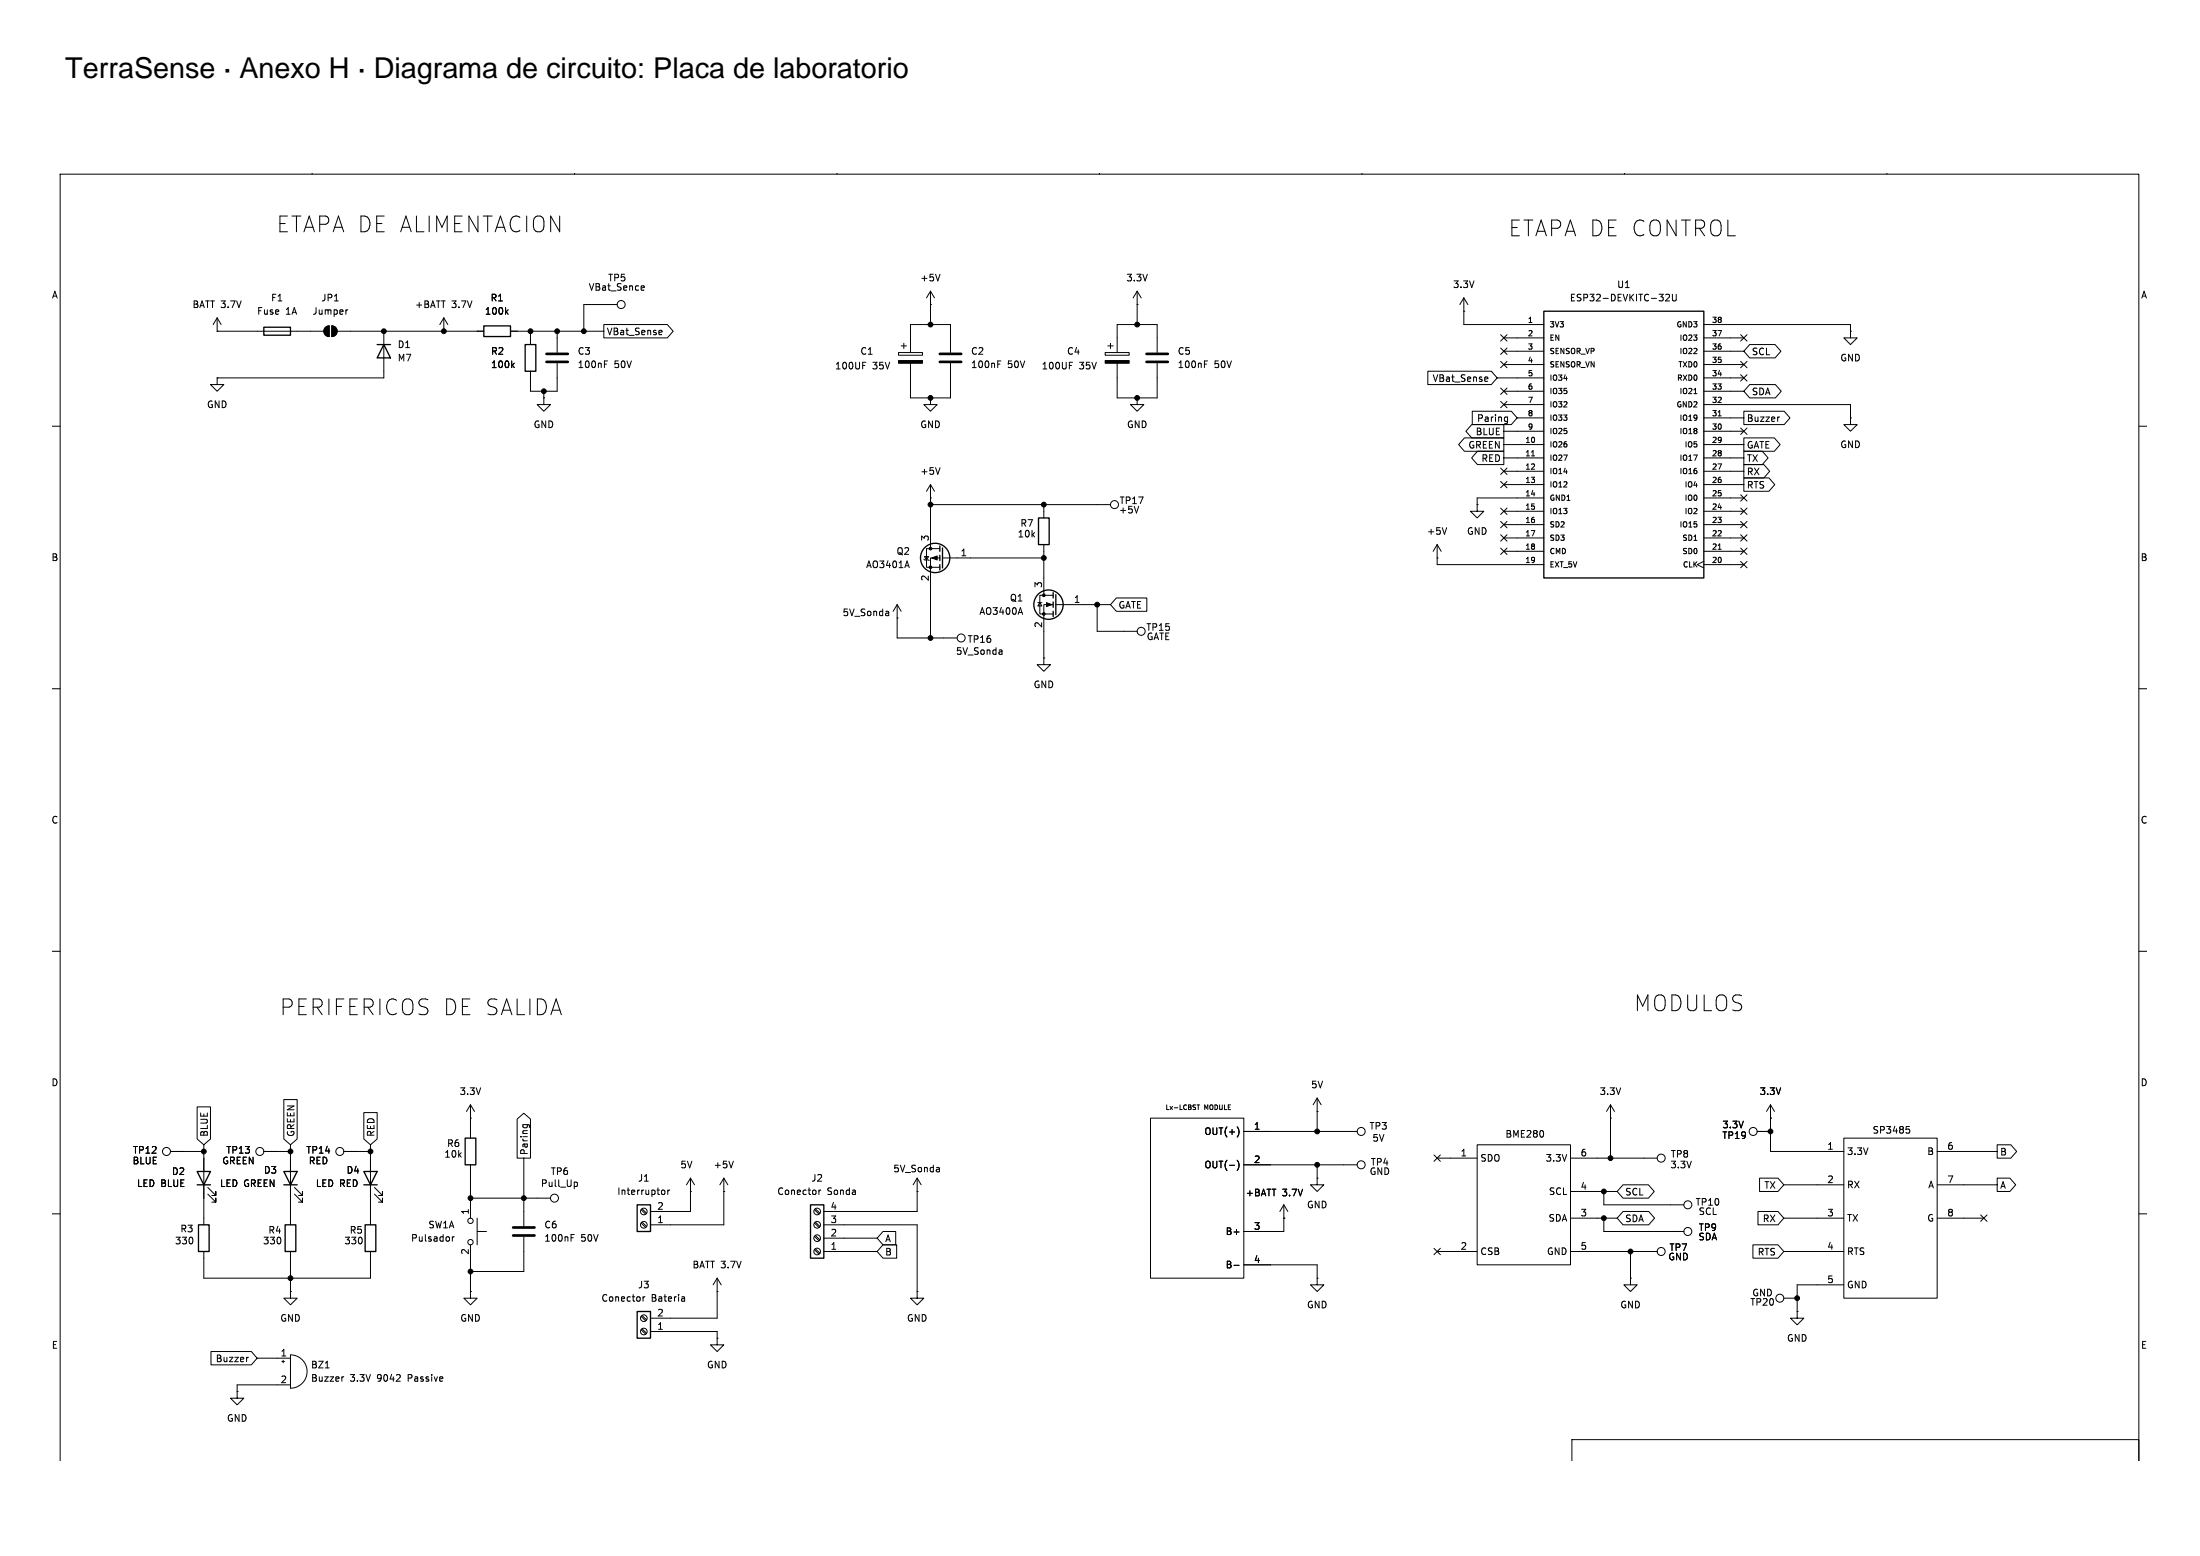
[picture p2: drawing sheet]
<svg xmlns="http://www.w3.org/2000/svg" width="594mm" height="420mm" viewBox="0 0 594 420" stroke-linecap="round" stroke-linejoin="round" font-family="sans-serif">
<g fill="none" stroke="#000" stroke-width=".27">
<path d="M84.3 46.8v.2M155.1 46.8v.2M226 46.8v.2M296.9 46.8v.2M367.7 46.8v.2M438.6 46.8v.2M509.5 46.8v.2M173.4 77.1l.5 .1 .1 .4-.9 .1M173.9 78.3h-.5M251.2 78.6v9M251.2 78.6l-1 1.8M251.2 78.6l1.1 1.8"/>
<path d="M253.8 74l-.6 1.8M307 78.6l-1 1.8M307 78.6l1.1 1.8M307 78.6v9M449.7 79.6l.7-.2 .4 .5-1.1 1.3h1.1M451.5 79.4v1.5l.4 .3 .5-.1 .2-.2v-1.5M58.6 89.4h.1M58.6 89.4h28.8M58.6 85.8l-1 1.8M58.6 85.8l1.1 1.8M58.6 85.8v3.6M87.9 88.4l1-.4v2.8a1.44 1.44 0 0 1-1.4-.8 1.44 1.44 0 0 1 .4-1.6z"/>
<path d="M89.6 88a1.44 1.44 0 0 1 1.4 1.4 1.44 1.44 0 0 1-1.4 1.4zM91 89.4h39.6M93.9 83.6l-.4 .2M103.6 89.4v12.6h-45M119.8 89.4h.1M119.8 85.8l-1 1.8M119.8 85.8l1.1 1.8M119.8 85.8v3.6M136.7 84.1l.5 .7M137.2 83.6l-.7 .7M137.8 89.4h25.2M138.3 98.5l.5 .7"/>
<path d="M138.8 98l-.6 .7M143.2 89.4v3.6M150.4 89.4v5.8M150.4 98v7.6h-7.2v-5.4M163 87.6h17.2l1.6 1.8-1.6 1.8h-17.2zM163.2 98.3h.6M163.2 97.4h.8M166.6 82.2h-9v7.2M178.2 89.2h.5l.1 .4-.9 .2M178.7 90.3l-.5 .1M232.9 97.8h.9M242.6 95.2h6.5v.7h-6.5z"/>
<path d="M243.3 93.4h1.5M244 92.6v1.5M245.8 95.2v-7.6h10.8v7.6M245.8 98v9.4h10.8v-9.4M251.2 82.2h.1M269.4 98.3h.6M269.4 97.4h.8M288.7 97.8h.9M298.4 95.2h6.5v.7h-6.5zM299.1 93.4h1.5M299.8 92.6v1.5M301.6 95.2v-7.6h10.8v7.6"/>
<path d="M301.6 98v9.4h10.8v-9.4M307 82.2h.1M325.2 98.3h.6M325.2 97.4h.8M395.2 84h.1M395.2 80.4l-1 1.8M395.2 80.4l1.1 1.8M395.2 80.4v7.2h21.6M405.2 93.9l1.7 1.8M405.2 90.3l1.7 1.8M405.2 97.5l1.7 1.8M406 91.2h10.8"/>
<path d="M406 94.8h10.8M406 98.4h10.8M406.9 93.9l-1.7 1.8M406.9 90.3l-1.7 1.8M406.9 97.5l-1.7 1.8M460 87.6h39.6v1.8M460 91.2h10.8M460 94.8h10.8M460 98.4h10.8M470 90.3l1.7 1.8M470 97.5l1.7 1.8M471.7 90.3l-1.7 1.8"/>
<path d="M471.7 97.5l-1.7 1.8M472.4 93h6.9l1.5 1.8-1.5 1.8h-6.9l-1.6-1.8zM499.6 89.4v1.8h1.8l-1.8 1.8-1.8-1.8h1.8M499.6 89.4h.1M14.1 115h2.1M58.6 102v1.8h1.8l-1.8 1.8-1.8-1.8h1.8M58.6 102h.1M146.8 107.4v1.8h1.8l-1.8 1.8-1.8-1.8h1.8M146.8 107.4h.1M146.8 105.6v1.8M251.2 107.4v1.8h1.8l-1.8 1.8-1.8-1.8h1.8M251.2 107.4h.1"/>
<path d="M307 107.4v1.8h1.8l-1.8 1.8-1.8-1.8h1.8M307 107.4h.1M385.5 100.2h17.2l1.5 1.8-1.5 1.8h-17.2zM395.4 118.2h10.6v3.6h-10.6l-1.6-1.8zM397.4 114.6h8.6v3.6h-8.6l-1.6-1.8zM397.5 111h10.6l1.5 1.8-1.5 1.8h-10.6zM401.1 101.8h.5l.1 .4-.8 .2M401.6 102.9l-.5 .1M404.2 102h12.6M405.2 104.7l1.7 1.8M405.2 108.3l1.7 1.8M406 105.6h10.8"/>
<path d="M406 109.2h10.8M406 116.4h10.8M406.5 112.6h.5M406.9 104.7l-1.7 1.8M406.9 108.3l-1.7 1.8M407 112.6v1.4l-.1 .3-.5 .1M407 113.7l-.5 .1M409.6 112.8h7.2M457.4 106.3h.8M460 102h10.8M460 105.6h10.8M460 109.2h39.6v3.6"/>
<path d="M460 112.8h10.8M460 116.4h10.8M463.9 112.3h.8M470 101.1l1.7 1.8M470 115.5l1.7 1.8M470.8 111h10.9l1.6 1.8-1.6 1.8h-10.9zM470.8 118.2h8.3l1.5 1.8-1.5 1.8h-8.3zM471.7 101.1l-1.7 1.8M471.7 115.5l-1.7 1.8M472.4 103.8h7l1.5 1.8-1.5 1.8h-7l-1.6-1.8zM480.5 112.6h-.4M499.6 112.8v1.8h1.8l-1.8 1.8-1.8-1.8h1.8"/>
<path d="M499.6 112.8h.1M577.5 115h2.2M251.2 134.4h.1M251.2 136.2h48.6M251.2 130.8v17.3M251.2 130.8l-1 1.8M251.2 130.8l1.1 1.8M253.8 126.2l-.6 1.8M281.8 136.2v3.6M307.4 136.7l-.6 1.8M398.8 136.2v1.8h1.8l-1.8 1.8-1.8-1.8h1.8M398.8 136.2h.1"/>
<path d="M398.9 121.8h7.1v3.6h-7.1l-1.6-1.8zM405.2 137.1l1.7 1.8M405.2 126.3l1.7 1.8M405.2 129.9l1.7 1.8M406 120h10.8M406 123.6h10.8M406 127.2h10.8M406 130.8h10.8M406 138h10.8M406.9 137.1l-1.7 1.8M406.9 126.3l-1.7 1.8M406.9 129.9l-1.7 1.8"/>
<path d="M413.5 123.1h.8M416.8 134.4h-18v1.8M460 120h10.8M460 123.6h10.8M460 127.2h10.8M460 130.8h10.8M460 134.4h10.8M460 138h10.8M470 133.5l1.7 1.8M470 137.1l1.7 1.8M470.8 121.8h5l1.6 1.8-1.6 1.8h-5zM470.8 125.4h5.4l1.6 1.8-1.6 1.8h-5.4z"/>
<path d="M470.8 129h6.8l1.6 1.8-1.6 1.8h-6.8zM471.7 133.5l-1.7 1.8M471.7 137.1l-1.7 1.8M244.9 151.4l.6 1.8M249.4 151l1.5 .3M249.6 150.2h1.1l-.5 .9zM253.8 148.1h-3.6v5h3.6M253.8 150.6h-2.6v21.6M254.5 150.6h27.3M281.8 147v13.7M388 150.6h.1M388 147l-1 1.8"/>
<path d="M388 147l1.1 1.8M388 147v5.4h28.8M390.6 142.4l-.6 1.8M405.2 140.7l1.7 1.8M405.2 144.3l1.7 1.8M405.2 147.9l1.7 1.8M406 141.6h10.8M406 145.2h10.8M406 148.8h10.8M406.9 140.7l-1.7 1.8M406.9 144.3l-1.7 1.8M406.9 147.9l-1.7 1.8"/>
<path d="M460 151.5l-1.8 .9 1.8 .9M460 141.6h10.8M460 145.2h10.8M460 148.8h10.8M460 152.4h10.8M463.9 148.3h.8M470 151.5l1.7 1.8M470 144.3l1.7 1.8M470 140.7l1.7 1.8M470 147.9l1.7 1.8M471.7 151.5l-1.7 1.8M471.7 144.3l-1.7 1.8"/>
<path d="M471.7 140.7l-1.7 1.8M471.7 147.9l-1.7 1.8M239.9 165.1l.1 1.1M240 166.1l-.2 .1M240 165.4l-.2 .1M242.2 166.8h.1M242.2 163.2v9h16.2M242.2 163.2l-1 1.8M242.2 163.2l1.1 1.8M270.5 175.5l.1 1.1M270.6 176.5l-.2 .1M270.6 175.9h-.2"/>
<path d="M275.5 164l.6 1.8M280.2 162.7h1.1M280.8 162.7l.5 .9h-1.1zM281.8 177.6v1.8h1.8l-1.8 1.8-1.8-1.8h1.8M281.8 177.6h.1M284.4 160.7h-3.6v5h3.6M284.4 163.2h-2.6v14.4M285.1 163.2h14.7M296.2 163.2v7.2h10.8M301.4 161.4h8.2v3.6h-8.2l-1.6-1.8zM14.1 185.9h2.1M577.5 185.9h2.2"/>
<path d="M14.1 256.8h2.1M577.5 256.8h2.2M53.2 298.8h3.6v8.6l-1.8 1.6-1.8-1.6zM76.6 296.8h3.6v10.6l-1.8 1.6-1.8-1.6zM127 298.2v9M127 298.2l-1 1.8M127 298.2l1.1 1.8M323.2 298.2h.7M323.5 298.2v1.3M355.6 296.4l-1 1.8M355.6 296.4l1.1 1.8M355.6 296.4v9"/>
<path d="M434.8 298.2l-1 1.8M434.8 298.2l1.1 1.8M434.8 298.2v14.4M478 298.2v12.6h19.8M478 298.2l-1 1.8M478 298.2l1.1 1.8M46 310.8h9M55 309v21.6M71.2 310.8h7.2M78.4 309v21.6M92.8 310.8h7.2M98.2 300.3h3.6v7.1l-1.8 1.6-1.8-1.6z"/>
<path d="M100 309v21.6M127 301.8h.1M127 314.4v14.4M139.6 302.1l1.8-1.6 1.8 1.6v10.5h-3.6zM141.2 303.6h1.4l.3 .1 .1 .5M141.3 303.6l-.1 .5M141.4 312.6v18.4M142.3 303.6l.1 .5M155.2 319.1l.5 .1 .2 .2-.1 .7-.6 .2M186.4 318v9h-10.8M186.4 318l-1 1.8M186.4 318l1.1 1.8"/>
<path d="M195.4 318l-1 1.8M195.4 318l1.1 1.8M195.4 318v12.6h-19.8M198 313.4l-.6 1.8M247.6 318v9h-25.2M247.6 318l-1 1.8M247.6 318l1.1 1.8M253.5 315.2l.1 1.1M253.6 316.2l-.1 .1M253.6 315.5l-.1 .1M310.6 301.8h25.2v43.2h-25.2zM334 313.2a2.06 2.06 0 0 1 0 2.7"/>
<path d="M334.1 304.3a2.12 2.12 0 0 1 0 2.5M335.8 305.4h30.6M335.8 314.4h30.6M355.6 300h.1M355.6 318v1.8h1.8l-1.8 1.8-1.8-1.8h1.8M355.6 318h.1M355.6 314.4v3.6M387.2 311.7l1.7 1.8M388 312.6h10.8M388.9 311.7l-1.7 1.8M398.8 309h25.2v32.4h-25.2zM416.7 305.5v1.1"/>
<path d="M424 312.6h23.4M434.8 301.8h.1M438.2 319.8h6.9l1.5 1.8-1.5 1.8h-6.9l-1.6-1.8zM474.4 305.4h3.6M475.1 318h5l1.5 1.8-1.5 1.8h-5zM478 301.8h.1M481.6 319.8h16.2M497.8 307.2h25.2v43.2h-25.2zM514.7 304.1h.9M514.9 304.8h.4l.3 .3v.6l-.7 .2M523 310.8h16.2M523 319.8h16.2"/>
<path d="M539.2 309h3.7l1.6 1.8-1.6 1.8h-3.7zM539.2 318h3.5l1.5 1.8-1.5 1.8h-3.5zM14.1 327.6h2.1M55 337.8v7.2h45v-7.2M56.1 322.3l2.2 2.2v-1.1v1.1h-1.1M56.1 320.5l2.2 2.2v-1.1v1.1h-1.1M78.4 337.8v10.8M79.5 322.3l2.2 2.2v-1.1v1.1h-1.1M79.5 320.5l2.2 2.2v-1.1v1.1h-1.1M101.1 322.3l2.2 2.2v-1.1v1.1h-1.1M101.1 320.5l2.2 2.2v-1.1v1.1h-1.1M122.1 333.8v1.2"/>
<path d="M122.6 333.8l-.5 .4M127 336v12.6M127 323.4h21.6M128.8 332.4h2.6M128.8 328.8v7.2M141.4 333.8v9.4h-14.4M154.2 334.1h.6M154.2 333.2h.8M173.1 330.1l1.2 1.2M173.1 326.5l1.2 1.2M173.4 329.9l1.2 1.2M173.4 326.3l1.2 1.2"/>
<path d="M178.9 321.2l.5 .1 .1 .3-.1 .7-.5 .1M180.3 321.2v1.2M180.8 321.2l-.5 .4M186.4 321.6h.1M195.4 321.6h.1M219.9 337.3l1.2 1.2M219.9 333.7l1.2 1.2M219.9 330.1l1.2 1.2M219.9 326.5l1.2 1.2M220.2 337.1l1.2 1.2M220.2 333.5l1.2 1.2M220.2 329.9l1.2 1.2"/>
<path d="M220.2 326.3l1.2 1.2M221.1 321.2v1.2M221.6 321.2l-.5 .4M222.4 337.8h14.4M222.4 334.2h14.4M222.4 330.6h25.2v18M238.4 336h3.7v3.6h-3.7l-1.6-1.8zM238.4 332.4h3.4v3.6h-3.4l-1.6-1.8zM247.6 321.6h.1M346.6 328.8h.1M346.6 325.2v7.2h-10.8M346.6 325.2l-1 1.8"/>
<path d="M346.6 325.2l1.1 1.8M387.2 336.9l1.7 1.8M388 337.8h10.8M388.9 336.9l-1.7 1.8M424 337.8h23.4M424 328.8h12.6M424 321.6h12.6M433 328.8v3.6h21.6M433 321.6v3.6h21.6M438.2 327h7l1.5 1.8-1.5 1.8h-7l-1.6-1.8zM440.2 337.8v7.2M473.3 336h6.8l1.5 1.8-1.5 1.8h-6.8z"/>
<path d="M474.7 327h5.4l1.5 1.8-1.5 1.8h-5.4zM481.6 337.8h16.2M481.6 328.8h16.2M523 328.8h12.6M534.8 327.9l1.7 1.8M536.5 327.9l-1.7 1.8M577.5 327.6h2.2M78.4 348.6v1.8h1.8l-1.8 1.8-1.8-1.8h1.8M78.4 348.6h.1M127 348.6v1.8h1.8l-1.8 1.8-1.8-1.8h1.8M127 348.6h.1M173.1 358.9l1.2 1.2"/>
<path d="M173.1 355.3l1.2 1.2M173.4 358.7l1.2 1.2M173.4 355.1l1.2 1.2M173.6 350v1.2M174.1 350l-.5 .4M175.6 359.4h18v1.8M184.2 350h.4l.2 .3v.9M184.8 351.1l-.6 .1M184.8 350.5h-.6M193.6 348.6h.1M193.6 345v10.8h-18M193.6 345l-1 1.8"/>
<path d="M193.6 345l1.1 1.8M247.6 348.6v1.8h1.8l-1.8 1.8-1.8-1.8h1.8M247.6 348.6h.1M333.2 341.5h1.3M335.8 341.4h19.8v3.6M355.6 345v1.8h1.8l-1.8 1.8-1.8-1.8h1.8M355.6 345h.1M440.2 345v1.8h1.8l-1.8 1.8-1.8-1.8h1.8M440.2 345h.1M481.6 350.4h3.6M485.2 354v1.8h1.8l-1.8 1.8-1.8-1.8h1.8M485.2 354h.1"/>
<path d="M497.8 346.8h-12.6v7.2M57 364.8h10.9l1.5 1.8-1.5 1.8h-10.9zM64 375.6v1.8h1.8l-1.8 1.8-1.8-1.8h1.8M64 375.6h.1M67.1 366.4h-.4M69.4 366.6h9M76.1 367.5h.7M76.5 367.1v.8M78.4 365.7a4.5 4.5 0 0 1 4.5 4.5 4.5 4.5 0 0 1-4.5 4.5zM78.4 373.8h-14.4v1.8M87.8 369.2h1.1M92.8 371.6l-.3 .1"/>
<path d="M193.6 361.2v1.8h1.8l-1.8 1.8-1.8-1.8h1.8M193.6 361.2h.1M16.2 394.2v-347.2h561.3v347.2v-5.6h-153.1v5.6"/>
<circle cx="167.7" cy="82.2" r="1.08"/>
<circle cx="300.9" cy="136.2" r="1.08"/>
<circle cx="259.5" cy="172.2" r="1.08"/>
<circle cx="308.1" cy="170.4" r="1.08"/>
<circle cx="44.9" cy="310.8" r="1.08"/>
<circle cx="70.2" cy="310.8" r="1.08"/>
<circle cx="91.8" cy="310.8" r="1.08"/>
<circle cx="367.5" cy="305.4" r="1.08"/>
<circle cx="367.5" cy="314.4" r="1.08"/>
<circle cx="448.5" cy="312.6" r="1.08"/>
<circle cx="473.4" cy="305.4" r="1.08"/>
<circle cx="127" cy="329.5" r=".72"/>
<circle cx="127" cy="335.3" r=".72"/>
<circle cx="149.7" cy="323.4" r="1.08"/>
<circle cx="173.8" cy="330.6" r=".9"/>
<circle cx="173.8" cy="327" r=".9"/>
<circle cx="220.6" cy="327" r=".9"/>
<circle cx="220.6" cy="330.6" r=".9"/>
<circle cx="220.6" cy="334.2" r=".9"/>
<circle cx="220.6" cy="337.8" r=".9"/>
<circle cx="448.5" cy="337.8" r="1.08"/>
<circle cx="455.7" cy="325.2" r="1.08"/>
<circle cx="455.7" cy="332.4" r="1.08"/>
<circle cx="173.8" cy="355.8" r=".9"/>
<circle cx="173.8" cy="359.4" r=".9"/>
<circle cx="480.6" cy="350.4" r="1.08"/>
</g>
<g fill="none" stroke="#000" stroke-width=".36">
<path d="M71.2 88.3h7.2v2.2h-7.2zM101.8 93h3.6M103.6 93l1.8 3.6h-3.6zM130.6 88h7.2v2.8h-7.2zM141.8 93h2.9v7.2h-2.9zM416.8 84h43.2v72h-43.2zM280.4 139.8h2.9v7.2h-2.9zM253.8 147.4v1.4M253.8 149.9v1.4M253.8 152.4v1.4M254.5 147.9v5.4M284.4 160v1.4"/>
<path d="M284.4 162.5v1.4M284.4 165v1.4M285.1 160.5v5.4M53.2 316.2h3.6l-1.8 3.6zM53.2 319.8h3.6M76.6 316.2h3.6l-1.8 3.6zM76.6 319.8h3.6M98.2 316.2h3.6l-1.8 3.6zM98.2 319.8h3.6M125.6 307.2h2.9v7.2h-2.9zM53.6 330.6h2.9v7.2h-2.9zM77 330.6h2.9v7.2h-2.9z"/>
<path d="M98.6 330.6h2.9v7.2h-2.9zM172 325.2h3.6v7.2h-3.6zM218.8 325.2h3.6v14.4h-3.6zM172 354h3.6v7.2h-3.6z"/>
<circle cx="252.5" cy="150.6" r="4"/>
<circle cx="283.1" cy="163.2" r="4"/>
</g>
<g fill="#000" stroke="#000" stroke-width=".27">
<path d="M87.9 88.4l1-.4v2.8a1.44 1.44 0 0 1-1.4-.8 1.44 1.44 0 0 1 .4-1.6zM89.6 88a1.44 1.44 0 0 1 1.4 1.4 1.44 1.44 0 0 1-1.4 1.4zM242.6 97.3h6.5v.7h-6.5zM298.4 97.3h6.5v.7h-6.5zM251.6 150.6l1.4-.5v1zM282.6 162.7l1.4 .5-1.4 .5z"/>
<circle cx="103.6" cy="89.4" r=".65"/>
<circle cx="119.8" cy="89.4" r=".65"/>
<circle cx="143.2" cy="89.4" r=".65"/>
<circle cx="150.4" cy="89.4" r=".65"/>
<circle cx="157.6" cy="89.4" r=".65"/>
<circle cx="251.2" cy="87.6" r=".65"/>
<circle cx="307" cy="87.6" r=".65"/>
<circle cx="146.8" cy="105.6" r=".65"/>
<circle cx="251.2" cy="107.4" r=".65"/>
<circle cx="307" cy="107.4" r=".65"/>
<circle cx="251.2" cy="136.2" r=".65"/>
<circle cx="281.8" cy="136.2" r=".65"/>
<circle cx="251.2" cy="153.1" r=".36"/>
<circle cx="251.2" cy="148.1" r=".36"/>
<circle cx="281.8" cy="150.6" r=".65"/>
<circle cx="251.2" cy="172.2" r=".65"/>
<circle cx="281.8" cy="160.7" r=".36"/>
<circle cx="281.8" cy="165.7" r=".36"/>
<circle cx="296.2" cy="163.2" r=".65"/>
<circle cx="55" cy="310.8" r=".65"/>
<circle cx="78.4" cy="310.8" r=".65"/>
<circle cx="100" cy="310.8" r=".65"/>
<circle cx="355.6" cy="305.4" r=".65"/>
<circle cx="355.6" cy="314.4" r=".65"/>
<circle cx="434.8" cy="312.6" r=".65"/>
<circle cx="478" cy="305.4" r=".65"/>
<circle cx="127" cy="323.4" r=".65"/>
<circle cx="141.4" cy="323.4" r=".65"/>
<circle cx="433" cy="328.8" r=".65"/>
<circle cx="433" cy="321.6" r=".65"/>
<circle cx="440.2" cy="337.8" r=".65"/>
<circle cx="78.4" cy="345" r=".65"/>
<circle cx="127" cy="343.2" r=".65"/>
<circle cx="485.2" cy="350.4" r=".65"/>
</g>
<path d="M147.6 95.5h5.7M147.6 97.7h5.7M253.8 95.5h5.7M253.8 97.7h5.7M309.6 95.5h5.7M309.6 97.7h5.7M138.6 331.3h5.7M138.6 333.5h5.7" fill="none" stroke="#000" stroke-width=".72"/>
<text font-size="7.8" x="17.6" y="21.2">TerraSense · Anexo H · Diagrama de circuito: Placa de laboratorio</text>
<g font-size="5.9">
<text x="74.7" y="63.1">ETAPA DE ALIMENTACION</text>
<text x="407.3" y="64.1">ETAPA DE CONTROL</text>
<text x="75.5" y="274.4">PERIFERICOS DE SALIDA</text>
<text x="441.2" y="273.3">MODULOS</text>
</g>
<g font-size="2.6">
<text x="13.9" y="80.9">A</text>
<text x="578" y="80.9">A</text>
<text x="13.8" y="151.7">B</text>
<text x="577.8" y="151.7">B</text>
<text x="13.8" y="222.6">C</text>
<text x="577.8" y="222.6">C</text>
<text x="13.8" y="293.5">D</text>
<text x="577.8" y="293.5">D</text>
<text x="13.8" y="364.3">E</text>
<text x="577.9" y="364.3">E</text>
</g>
<g font-size="2.5">
<text x="164" y="76.2">TP5</text>
<text x="248.3" y="76.2">+5V</text>
<text x="304" y="76.2">3.3V</text>
<text x="51.8" y="83.4">BATT 3.7V</text>
<text x="73.1" y="81.6">F1</text>
<text x="86.6" y="81.6">JP1</text>
<text x="111.9" y="83.4">+BATT</text>
<text x="121.9" y="83.4">3.7V</text>
<text x="132.3" y="81.6">R1</text>
<text x="158.8" y="78.7">VBat_Sence</text>
<text x="392.2" y="78">3.3V</text>
<text x="423.7" y="81.6">ESP32-DEVKITC-32U</text>
<text x="436.5" y="78">U1</text>
<text x="69.3" y="85.2">Fuse</text>
<text x="77.1" y="85.2">1A</text>
<text x="84.2" y="85.2">Jumper</text>
<text x="130.8" y="85.2">100k</text>
<text x="107.2" y="94.2">D1</text>
<text x="163.7" y="90.8">VBat_Sense</text>
<text x="107.2" y="97.8">M7</text>
<text x="132.4" y="96">R2</text>
<text x="132.4" y="99.6">100k</text>
<text x="155.8" y="96">C3</text>
<text x="155.8" y="99.6">100nF</text>
<text x="165.8" y="99.6">50V</text>
<text x="225.3" y="100">100UF</text>
<text x="232.2" y="96">C1</text>
<text x="235.6" y="100">35V</text>
<text x="262" y="96">C2</text>
<text x="262" y="99.6">100nF</text>
<text x="272" y="99.6">50V</text>
<text x="281.1" y="100">100UF</text>
<text x="288" y="96">C4</text>
<text x="291.4" y="100">35V</text>
<text x="317.8" y="96">C5</text>
<text x="317.8" y="99.6">100nF</text>
<text x="327.8" y="99.6">50V</text>
<text x="472.9" y="96.2">SCL</text>
<text x="496.7" y="97.8">GND</text>
<text x="386.7" y="103.4">VBat_Sense</text>
<text x="472.9" y="107">SDA</text>
<text x="55.7" y="110.4">GND</text>
<text x="143.9" y="115.8">GND</text>
<text x="248.3" y="115.8">GND</text>
<text x="304.1" y="115.8">GND</text>
<text x="398.3" y="117.8">BLUE</text>
<text x="398.7" y="114.2">Paring</text>
<text x="471.5" y="114.2">Buzzer</text>
<text x="396.3" y="121.4">GREEN</text>
<text x="399.8" y="125">RED</text>
<text x="471.5" y="125">TX</text>
<text x="471.5" y="121.4">GATE</text>
<text x="496.7" y="121.2">GND</text>
<text x="248.3" y="128.4">+5V</text>
<text x="471.5" y="128.6">RX</text>
<text x="302.1" y="136.3">TP17</text>
<text x="471.5" y="132.2">RTS</text>
<text x="275.4" y="142.5">R7</text>
<text x="302" y="138.9">+5V</text>
<text x="250.9" y="146.2" transform="rotate(-90 250.9 146.2)">3</text>
<text x="274.6" y="145.3">10k</text>
<text x="385.1" y="144.6">+5V</text>
<text x="395.9" y="144.6">GND</text>
<text x="233.7" y="153.6">AO3401A</text>
<text x="241.9" y="150">Q2</text>
<text x="259.2" y="150.2">1</text>
<text x="250.9" y="157" transform="rotate(-90 250.9 157)">2</text>
<text x="281.5" y="158.8" transform="rotate(-90 281.5 158.8)">3</text>
<text x="227.4" y="166.6">5V_Sonda</text>
<text x="264.3" y="166.2">AO3400A</text>
<text x="272.5" y="162.6">Q1</text>
<text x="289.8" y="162.8">1</text>
<text x="301.9" y="164.6">GATE</text>
<text x="261.1" y="173.8">TP16</text>
<text x="281.5" y="169.6" transform="rotate(-90 281.5 169.6)">2</text>
<text x="309.3" y="170.6">TP15</text>
<text x="309.5" y="173.1">GATE</text>
<text x="258" y="177">5V_Sonda</text>
<text x="278.9" y="186">GND</text>
<text x="124" y="295.8">3.3V</text>
<text x="353.9" y="294">5V</text>
<text x="431.8" y="295.8">3.3V</text>
<text x="475" y="295.8">3.3V</text>
<text x="338.4" y="305">1</text>
<text x="369.6" y="305.2">TP3</text>
<text x="464.9" y="304.8">3.3V</text>
<text x="35.7" y="311.7">TP12</text>
<text x="56.4" y="307" transform="rotate(-90 56.4 307)">BLUE</text>
<text x="60.9" y="311.7">TP13</text>
<text x="79.8" y="307" transform="rotate(-90 79.8 307)">GREEN</text>
<text x="82.5" y="311.7">TP14</text>
<text x="101.4" y="307" transform="rotate(-90 101.4 307)">RED</text>
<text x="120.6" y="309.9">R6</text>
<text x="142.8" y="311.9" transform="rotate(-90 142.8 311.9)">Paring</text>
<text x="325.1" y="306.6">OUT(+)</text>
<text x="370.4" y="308.4">5V</text>
<text x="406.3" y="307.4">BME280</text>
<text x="464.9" y="307.7">TP19</text>
<text x="493.2" y="310.4">1</text>
<text x="505.5" y="306.3">SP3485</text>
<text x="525.6" y="310.4">6</text>
<text x="35.7" y="314.6">BLUE</text>
<text x="46.3" y="317.4">D2</text>
<text x="59.9" y="314.6">GREEN</text>
<text x="71.1" y="317.1">D3</text>
<text x="83.2" y="314.6">RED</text>
<text x="93.4" y="317.1">D4</text>
<text x="119.8" y="312.8">10k</text>
<text x="148.6" y="317.4">TP6</text>
<text x="183.6" y="315.6">5V</text>
<text x="192.5" y="315.6">+5V</text>
<text x="241.1" y="316.7">5V_Sonda</text>
<text x="325.1" y="315.6">OUT(-)</text>
<text x="338.4" y="314">2</text>
<text x="369.7" y="317.4">GND</text>
<text x="370" y="314.9">TP4</text>
<text x="394.2" y="312.2">1</text>
<text x="399.6" y="313.8">SDO</text>
<text x="417.2" y="313.8">3.3V</text>
<text x="426.6" y="312.2">6</text>
<text x="450.9" y="315.6">3.3V</text>
<text x="451" y="312.8">TP8</text>
<text x="498.6" y="312">3.3V</text>
<text x="520.2" y="312">B</text>
<text x="539.9" y="312.2">B</text>
<text x="36.9" y="320.7">LED BLUE</text>
<text x="59.3" y="320.7">LED GREEN</text>
<text x="85.1" y="320.7">LED RED</text>
<text x="145.9" y="320.7">Pull_Up</text>
<text x="166.5" y="322.8">Interruptor</text>
<text x="172.1" y="319.2">J1</text>
<text x="209.7" y="322.8">Conector</text>
<text x="218.9" y="319.2">J2</text>
<text x="223.3" y="322.8">Sonda</text>
<text x="336.2" y="323.2">+BATT</text>
<text x="346.2" y="323.2">3.7V</text>
<text x="418.1" y="322.8">SCL</text>
<text x="426.6" y="321.2">4</text>
<text x="438.7" y="323">SCL</text>
<text x="476.2" y="321.2">TX</text>
<text x="493.2" y="319.4">2</text>
<text x="498.6" y="321">RX</text>
<text x="520.5" y="321">A</text>
<text x="525.6" y="319.4">7</text>
<text x="539.9" y="321.2">A</text>
<text x="126.7" y="328" transform="rotate(-90 126.7 328)">1</text>
<text x="177.3" y="326.6">2</text>
<text x="224.1" y="326.6">4</text>
<text x="352.7" y="326.4">GND</text>
<text x="426.6" y="328.4">3</text>
<text x="457.7" y="325.7">TP10</text>
<text x="458.5" y="328.2">SCL</text>
<text x="493.2" y="328.4">3</text>
<text x="525.6" y="328.4">8</text>
<text x="48.6" y="332.9">R3</text>
<text x="72.3" y="333.3">R4</text>
<text x="94.3" y="333.3">R5</text>
<text x="110.8" y="335.4">Pulsador</text>
<text x="115.5" y="331.8">SW1A</text>
<text x="146.8" y="331.8">C6</text>
<text x="146.8" y="335.4">100nF</text>
<text x="156.8" y="335.4">50V</text>
<text x="177.3" y="330.2">1</text>
<text x="224.1" y="333.8">2</text>
<text x="224.1" y="330.2">3</text>
<text x="238.9" y="335.6">A</text>
<text x="330.8" y="333.6">B+</text>
<text x="338.4" y="332">3</text>
<text x="418" y="330">SDA</text>
<text x="438.7" y="330.2">SDA</text>
<text x="458.4" y="335.1">SDA</text>
<text x="458.5" y="332.6">TP9</text>
<text x="475.8" y="330.2">RX</text>
<text x="498.6" y="330">TX</text>
<text x="520.2" y="330">G</text>
<text x="47.1" y="336.2">330</text>
<text x="70.9" y="336.2">330</text>
<text x="92.8" y="336.2">330</text>
<text x="126.7" y="338.8" transform="rotate(-90 126.7 338.8)">2</text>
<text x="224.1" y="337.4">1</text>
<text x="238.9" y="339.2">B</text>
<text x="338.4" y="341">4</text>
<text x="394.2" y="337.4">2</text>
<text x="399.6" y="339">CSB</text>
<text x="417.5" y="339">GND</text>
<text x="426.6" y="337.4">5</text>
<text x="450.3" y="340.5">GND</text>
<text x="450.6" y="338">TP7</text>
<text x="474.4" y="339.2">RTS</text>
<text x="493.2" y="337.4">4</text>
<text x="498.6" y="339">RTS</text>
<text x="186.8" y="342.6">BATT 3.7V</text>
<text x="330.8" y="342.6">B-</text>
<text x="493.2" y="346.4">5</text>
<text x="162.2" y="351.6">Conector</text>
<text x="172.1" y="348">J3</text>
<text x="175.8" y="351.6">Bateria</text>
<text x="352.7" y="353.4">GND</text>
<text x="437.3" y="353.4">GND</text>
<text x="472.4" y="352.7">TP20</text>
<text x="473" y="350.2">GND</text>
<text x="498.6" y="348">GND</text>
<text x="75.5" y="357">GND</text>
<text x="124.1" y="357">GND</text>
<text x="177.3" y="359">1</text>
<text x="177.3" y="355.4">2</text>
<text x="244.7" y="357">GND</text>
<text x="482.3" y="362.4">GND</text>
<text x="58.1" y="368">Buzzer</text>
<text x="75.6" y="366.2">1</text>
<text x="83.8" y="369.6">BZ1</text>
<text x="190.7" y="369.6">GND</text>
<text x="75.6" y="373.4">2</text>
<text x="83.8" y="373.2">Buzzer</text>
<text x="94.5" y="373.2">3.3V</text>
<text x="102" y="373.2">9042</text>
<text x="110.5" y="373.2">Passive</text>
<text x="61.1" y="384">GND</text>
</g>
<g font-size="2">
<text x="412.4" y="87.2">1</text>
<text x="418.3" y="88.6">3V3</text>
<text x="452.5" y="88.6">GND3</text>
<text x="462.1" y="87.2">38</text>
<text x="412.4" y="90.8">2</text>
<text x="412.4" y="94.4">3</text>
<text x="418.3" y="92.2">EN</text>
<text x="418.3" y="95.8">SENSOR_VP</text>
<text x="453.3" y="92.2">IO23</text>
<text x="453.3" y="95.8">IO22</text>
<text x="462.1" y="90.8">37</text>
<text x="462.1" y="94.4">36</text>
<text x="412.4" y="98">4</text>
<text x="412.4" y="101.6">5</text>
<text x="418.3" y="99.4">SENSOR_VN</text>
<text x="453" y="99.4">TXD0</text>
<text x="462.1" y="98">35</text>
<text x="462.1" y="101.6">34</text>
<text x="412.4" y="105.2">6</text>
<text x="418.3" y="103">IO34</text>
<text x="418.3" y="106.6">IO35</text>
<text x="452.6" y="103">RXD0</text>
<text x="453.3" y="106.6">IO21</text>
<text x="462.1" y="105.2">33</text>
<text x="412.4" y="108.8">7</text>
<text x="412.4" y="112.4">8</text>
<text x="418.3" y="110.2">IO32</text>
<text x="418.3" y="113.8">IO33</text>
<text x="452.5" y="110.2">GND2</text>
<text x="453.3" y="113.8">IO19</text>
<text x="462.1" y="108.8">32</text>
<text x="462.1" y="112.4">31</text>
<text x="411.7" y="119.6">10</text>
<text x="412.4" y="116">9</text>
<text x="418.3" y="117.4">IO25</text>
<text x="453.3" y="117.4">IO18</text>
<text x="462.1" y="116">30</text>
<text x="462.1" y="119.6">29</text>
<text x="411.7" y="123.2">11</text>
<text x="418.3" y="121">IO26</text>
<text x="418.3" y="124.6">IO27</text>
<text x="453.3" y="124.6">IO17</text>
<text x="454.7" y="121">IO5</text>
<text x="462.1" y="123.2">28</text>
<text x="411.7" y="126.8">12</text>
<text x="411.7" y="130.4">13</text>
<text x="418.3" y="128.2">IO14</text>
<text x="418.3" y="131.8">IO12</text>
<text x="453.3" y="128.2">IO16</text>
<text x="454.7" y="131.8">IO4</text>
<text x="462.1" y="126.8">27</text>
<text x="462.1" y="130.4">26</text>
<text x="411.7" y="134">14</text>
<text x="411.7" y="137.6">15</text>
<text x="418.3" y="135.4">GND1</text>
<text x="454.7" y="135.4">IO0</text>
<text x="462.1" y="134">25</text>
<text x="462.1" y="137.6">24</text>
<text x="411.7" y="141.2">16</text>
<text x="418.3" y="139">IO13</text>
<text x="418.3" y="142.6">SD2</text>
<text x="453.3" y="142.6">IO15</text>
<text x="454.7" y="139">IO2</text>
<text x="462.1" y="141.2">23</text>
<text x="411.7" y="144.8">17</text>
<text x="411.7" y="148.4">18</text>
<text x="418.3" y="146.2">SD3</text>
<text x="418.3" y="149.8">CMD</text>
<text x="454.1" y="146.2">SD1</text>
<text x="454.1" y="149.8">SD0</text>
<text x="462.1" y="144.8">22</text>
<text x="462.1" y="148.4">21</text>
<text x="411.7" y="152">19</text>
<text x="418.3" y="153.4">EXT_5V</text>
<text x="454.2" y="153.4">CLK</text>
<text x="462.1" y="152">20</text>
</g>
<g font-size="1.8">
<text x="314.5" y="299.9">Lx-LCBST</text>
<text x="325.2" y="299.9">MODULE</text>
</g>
</svg>
